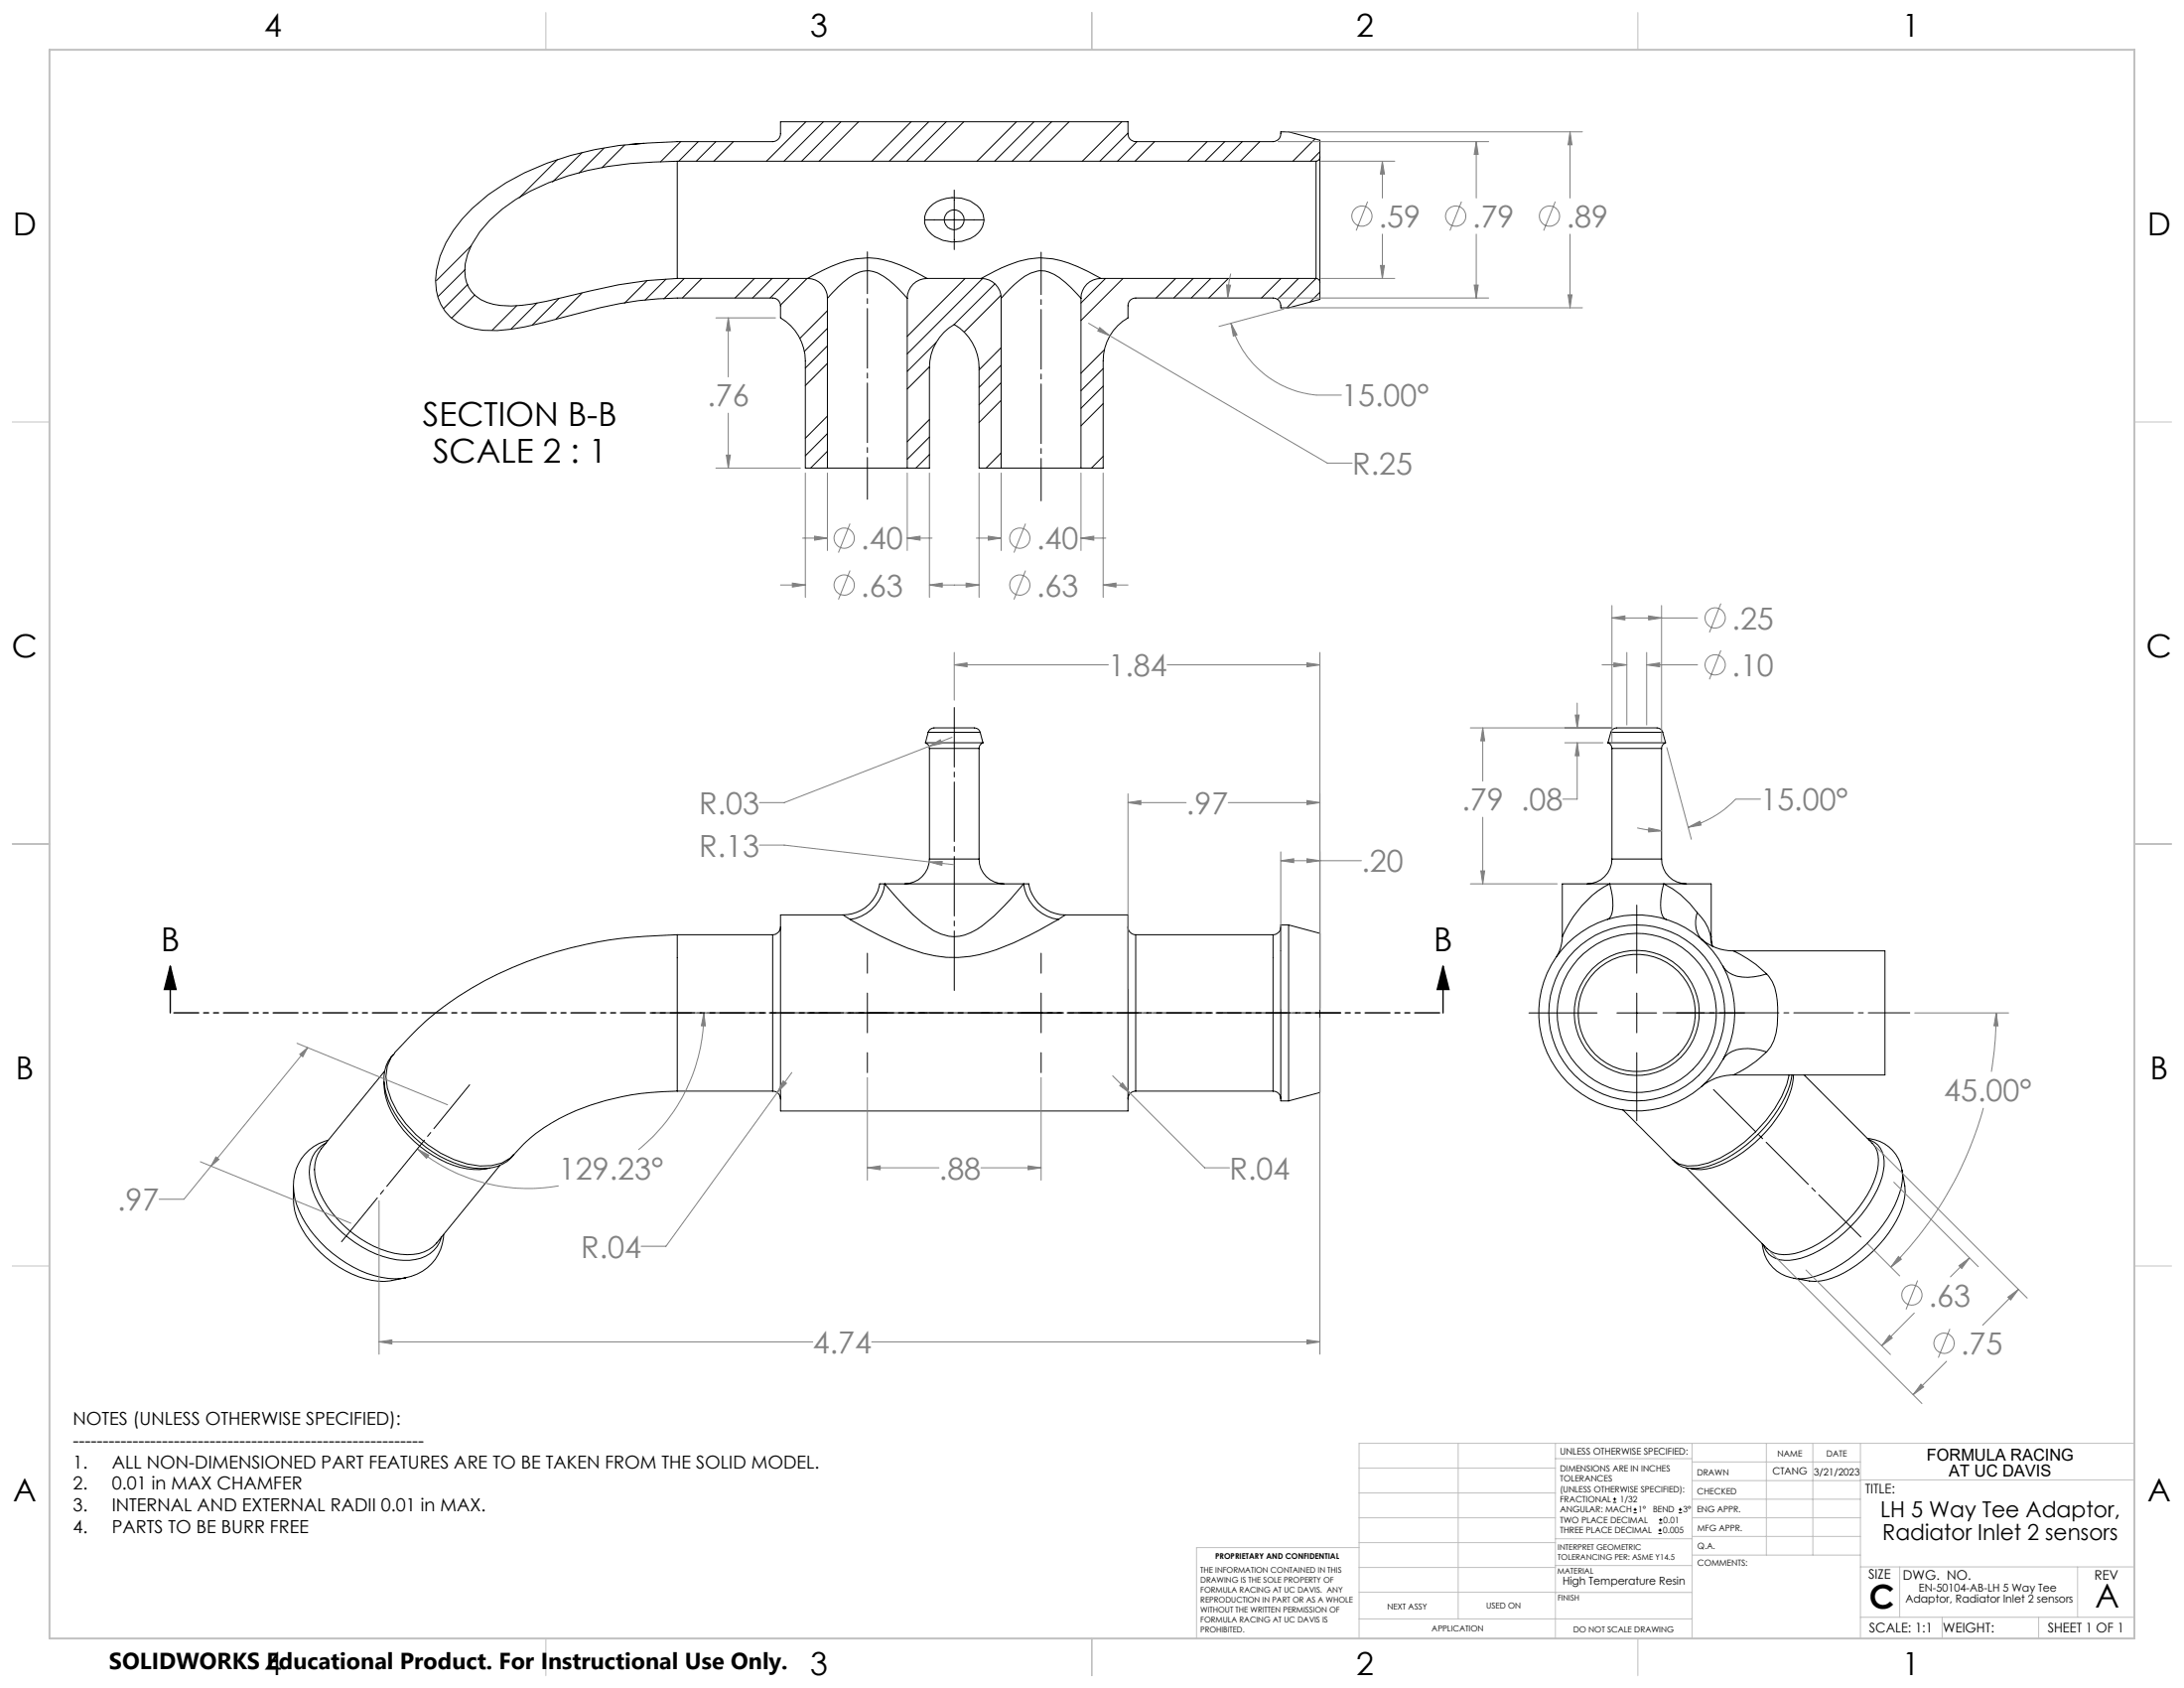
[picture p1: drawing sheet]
<svg xmlns="http://www.w3.org/2000/svg" width="559mm" height="432mm" viewBox="0 0 559 432" stroke-linecap="round" stroke-linejoin="round" font-family="sans-serif">
<g fill="none" stroke="#000" stroke-width=".25">
<path d="M148.9 39.1l-7.5 7.5M154.5 37.9l-6.4 6.4M159.8 37.1l-5.8 5.8M164.7 36.7l-3.6 .2M174.2 36.2l-5.2 5.2M178.6 36.2l-4.9 5M183.2 36.2l-5 5M187.6 36.2l-5 5M206.2 31.2l-10.1 10M210.7 31.2l-10.1 10M215.2 31.2l-10.1 10M219.7 31.2l-10.1 10"/>
<path d="M233.1 31.2l-10 10M237.6 31.2l-10.1 10M242.1 31.2l-10.1 10M246.6 31.2l-10.1 10M260.1 31.2l-10.1 10M264.5 31.2l-10 10M269.1 31.2l-10.1 10M273.5 31.2l-10 10M287 31.2l-10.1 10M288.6 34l-7.2 7.2M290.9 36.2l-5 5M295.4 36.2l-5 5"/>
<path d="M308.9 36.2l-5 5M313.4 36.2l-5 5M317.9 36.2l-5.1 5M322.3 36.2l-4.9 5M336.5 35.5l-5.7 5.7M337.7 38.8l-2.4 2.4M142.6 40.8l-9.7 9.8M173.3 41.2a97.3 97.3 0 0 0-28.1 3.8 43.9 43.9 0 0 0-22.5 14.3 15.7 15.7 0 0 0-3.6 11.7 8.4 8.4 0 0 0 7.2 6.9 26.1 26.1 0 0 0 9.9-.1l22.1-5 7.4-1 7.6-.6M173.3 41.6v29.6M173.3 41.2h163.4M173.3 41.2v.2M236.5 56.2h15.3"/>
<path d="M237.9 52.9a9.1 9.1 0 0 1 12.9 .5 5 5 0 0 1-2.6 7.6 9 9 0 0 1-10.8-2.1 4.5 4.5 0 0 1 .5-6zM244.2 48.6v15.3M336.7 41.2v30M337.7 40.2a1.02 1.02 0 0 1-1 1M337.7 40.2v-4.3l-8-2.2h-2a2.05 2.05 0 0 1-2 2.5h-35.1a1.99 1.99 0 0 1-2-2v-3h-88.9v3a2.05 2.05 0 0 1-2 2h-24.4l-7.5 .4a79 79 0 0 0-36.4 10.2 37.4 37.4 0 0 0-16.8 18.7 15.8 15.8 0 0 0 .2 12.4 12.7 12.7 0 0 0 10.9 6.6 47.7 47.7 0 0 0 15.5-2l4.8-1.3a105.5 105.5 0 0 1 29.3-5h24.4a1.99 1.99 0 0 1 2 2v3.1a12.8 12.8 0 0 1 6.4 11v27.4h5.6M337.7 40.2v32M119.1 68.9l-7 6.9M119.7 72.8l-6.1 6.1M120.6 62.9l-8.9 8.9M121.5 75.5l-5.9 5.9M132.2 78.2l-6.3 6.3M137.4 77.5l-6.7 6.7"/>
<path d="M143.1 76.3l-6.9 6.8M148.9 75l-6.7 6.6M165.6 71.8l-5.8 5.8M170.4 71.4l-5.4 5.4M173.3 71.2h33.3M175.1 71.2l-5.2 5.2M179.6 71.2l-5 5M193 71.2l-4.9 5M197.6 71.2l-5.1 5M202 71.2l-5 5M206.5 71.2l-6.8 6.9M206.6 71.2a5.1 5.1 0 0 1 5.1 5.1"/>
<path d="M206.6 71.2h.1a54.3 54.3 0 0 1 10.2-4.6 20.8 20.8 0 0 1 15.2 2l5.1 2.6M211.7 79.5l-7 7M211.7 76.3a32.7 32.7 0 0 1 6.8-6.1 6.5 6.5 0 0 1 7.6 .5 37.2 37.2 0 0 1 6 5.6M211.7 76.3v43.4M232.1 76.3v43.4M237.2 71.2a5.1 5.1 0 0 0-5.1 5.1M237.2 71.2h13.9M246.9 71.2l-14.8 14.8M251.1 71.2a5.1 5.1 0 0 1 5.1 5.1M251.1 71.2a61.1 61.1 0 0 1 9.5-4.3 20.1 20.1 0 0 1 15.1 1.3l6 3M251.4 71.2l-19.3 19.3M254.6 72.6l-10.5 10.4"/>
<path d="M256.1 75.5l-9.4 9.4M256.2 76.3v-.1a37.2 37.2 0 0 1 5.9-5.5 7 7 0 0 1 8.9 .3l3 2.5 2.6 2.8M256.2 76.3v43.4M276.6 76.3v43.4M281.7 71.2a5.1 5.1 0 0 0-5.1 5.1M281.7 71.2h55M282.9 71.2l-6.3 6.3M287.3 71.2l-10.7 10.8M300.8 71.2l-5 5M305.3 71.2l-5 5M309.8 71.2l-5 5M314.3 71.2l-5 5"/>
<path d="M327.8 71.2l-5 5M332.2 71.2l-5.3 5.4M336.7 71.2l-7.5 7.5M336.7 71.2a.96 .96 0 0 1 1 1M337.7 72.2v4.4l-8 2.1h-2a2.05 2.05 0 0 0-2-2.5h-35.1a1.93 1.93 0 0 0-2 2v3.1a12.6 12.6 0 0 0-6.3 11v27.4h-5.7M337.7 74.8l-2.5 2.5M211.7 84l-5.9 5.9M211.7 88.5l-5.6 5.7M211.7 93l-5.6 5.6M237.8 93.8l-5.7 5.7M239.5 87.6l-7.4 7.4M256.2 88.9l-5.7 5.7"/>
<path d="M256.2 93.4l-5.7 5.7M256.2 97.9l-5.7 5.7M282.3 94.3l-5.7 5.6M282.3 98.8l-5.7 5.7M282.6 89.5l-6 6M211.7 106.4l-5.6 5.7M211.7 110.9l-5.6 5.7M211.7 115.4l-4.3 4.3M211.7 119.7h20.4M232.1 119.7h5.7v-25.7a12.7 12.7 0 0 1 6.4-11 12.9 12.9 0 0 1 6.3 11v25.7h5.7M237.8 107.3l-5.7 5.7M237.8 111.8l-5.7 5.7"/>
<path d="M237.8 116.3l-3.4 3.4M256.2 115.9l-3.9 3.8M256.2 102.4l-5.7 5.7M256.2 119.7h20.4M282.3 116.7l-3 3M282.3 103.3l-5.7 5.6M236.8 190a1.55 1.55 0 0 1 1 1.5M236.8 190h14.7M237.5 187.3a1.9 1.9 0 0 1 2.2-1.1h7.4a5.2 5.2 0 0 1 3.2 .3l.5 .8M237.5 187.3h13.3M237.5 187.3l-.7 2.7M237.8 191.5h12.7"/>
<path d="M237.8 191.5v28.2M250.5 191.5v28.2M250.8 187.3l.7 2.7M251.5 190a1.58 1.58 0 0 0-1 1.5M411.4 190a1.55 1.55 0 0 1 1 1.5M411.4 190h14.8M412.2 187.3a1.92 1.92 0 0 1 2.3-1.1h7.5a3.8 3.8 0 0 1 3.1 .5l.3 .6M412.2 187.3h13.2M412.2 187.3l-.8 2.7M412.4 191.5h12.7M412.4 191.5v28.2M425.1 191.5v28.2"/>
<path d="M425.4 187.3l.8 2.7M426.2 190a1.55 1.55 0 0 0-1.1 1.5M237.8 219.7a6.4 6.4 0 0 1-6.3 6.4M237.8 219.7h12.7M250.5 219.7a6.3 6.3 0 0 0 6.4 6.4M412.4 219.7a6.4 6.4 0 0 1-6.3 6.4M412.4 219.7h12.7M425.1 219.7a6.4 6.4 0 0 0 6.4 6.4M173.3 239.1a112.3 112.3 0 0 0-31 4.4 83.9 83.9 0 0 0-35.3 19.5l-6.1 6.3M173.3 239.1v40M173.3 239.1h24.4M197.7 239.1v40"/>
<path d="M199.7 237.1a2.05 2.05 0 0 1-2 2M215.7 234h-16v50.2h88.9v-50.2h-16M215.7 234l1.8 1.2M215.7 234v.1M217.5 235.2l2.3 1.3a86.7 86.7 0 0 0 16.5 7.4 29.6 29.6 0 0 0 18.6-.9 105.7 105.7 0 0 0 15.9-7.8M225.1 226.1a9.4 9.4 0 0 1-9.4 7.9M225.1 226.1h1.3M226.4 226.1l1.5 1.8a66.8 66.8 0 0 0 8.2 8.3 12.3 12.3 0 0 0 9.4 3.3 17 17 0 0 0 8.9-5.2l4.2-4.4 3.3-3.8M226.4 226.1h35.5M226.4 226.1a10.4 10.4 0 0 1-8.9 9.1M261.9 226.1a10.4 10.4 0 0 0 8.9 9.1M261.9 226.1h1.3"/>
<path d="M263.2 226.1a9.4 9.4 0 0 0 9.4 7.9M272.6 234.1l-1.8 1.1M288.6 237.1a1.99 1.99 0 0 0 2 2M290.6 239.1v40M290.6 239.1h35.1M325.7 239.1v40M327.7 237.1a1.99 1.99 0 0 1-2 2M329.7 236.6v45M329.7 236.6h-2v45h2M329.7 236.6l8 2.2v40.7l-8 2.1M399.7 239.6a9.3 9.3 0 0 1-1.5 5.2M411.9 226.1h13.8"/>
<path d="M411.9 226.1a13.9 13.9 0 0 1 .3 8.3l-.9 .8M411.9 226.1h-12.2v13.5M411.9 226.1a27.8 27.8 0 0 0-12.1 13.4l-.1 .1M418.8 231.5v17.5M425.7 226.1a13.9 13.9 0 0 0-.3 8.3l.9 .8M425.7 226.1a22.7 22.7 0 0 1 8.5 7.3M425.7 226.1h12.1v13.5M434.2 233.4a6.7 6.7 0 0 0 1.4 7.1M434.2 233.4a12.2 12.2 0 0 1 3.5 5.9M437.7 239.3l.1 .3M437.7 239.3l.3 2.7M437.8 239.6l.4 2.5"/>
<path d="M206.6 259.1h5.2M216.9 259.1h10.1M221.9 243.8v5.2M221.9 254v10.2M232.1 259.1h5.1M251.1 259.1h5.1M261.3 259.1h10.2M266.4 243.8v5.2M266.4 254v10.2M276.5 259.1h5.2M391.2 259.1h17.4M413.7 259.1h10.2"/>
<path d="M418.8 254v10.2M428.9 259.1h17.5M435.4 240.3a12.8 12.8 0 0 0 8.1 2.9M440.8 247.2a25.1 25.1 0 0 0-38-7.4 25.1 25.1 0 0 0 0 38.7 25.1 25.1 0 0 0 38-7.5M440.8 247.2a24.9 24.9 0 0 1 0 23.8M440.8 247.2a6.8 6.8 0 0 0 6.4 2.8l3.2-.4 1.6-.5M443.5 243.2h38.8v31.8h-38.8M443.5 243.2l.9 .5a30.6 30.6 0 0 1 7.6 5.4M452 249.1a10 10 0 0 1 2.7 6.9 20.3 20.3 0 0 1-1.6 11.8l-1.1 1.3M98.3 276.8a18.7 18.7 0 0 0 4.9 12.3 28.6 28.6 0 0 0 16.3 9.9 13.1 13.1 0 0 0 5.7-.2M98.4 274l-16.2 19.9a10 10 0 0 0-.9 9.8 28 28 0 0 0 21.3 17.2 9.8 9.8 0 0 0 9.1-2.9l16.2-19.9M100.6 269.8a10 10 0 0 0-1.8 10 29.6 29.6 0 0 0 22.5 19 10.4 10.4 0 0 0 9.9-3 39.2 39.2 0 0 1 16.2-11.7 68 68 0 0 1 25.9-5"/>
<path d="M101 269.4a9.1 9.1 0 0 0-1.9 8.9 28.5 28.5 0 0 0 17 18.3 16.5 16.5 0 0 0 12.3 .9l2.2-1.3 .8-.9M173.3 279.1h24.4M197.7 279.1a1.99 1.99 0 0 1 2 2M221.9 269.3v5.1M266.4 269.3v5.1M290.6 279.1a1.93 1.93 0 0 0-2 2M290.6 279.1h35.1M325.7 279.1a1.93 1.93 0 0 1 2 2M418.8 269.3v17.4M443.5 275a12.7 12.7 0 0 0-8.1 2.9M452 269.1a12.5 12.5 0 0 0-8.7-.2l-1.9 1.3-.6 .8M452 269.1a30 30 0 0 1-8.4 5.8l-.1 .1"/>
<path d="M457.8 275a27.9 27.9 0 0 1-8.6 14.5 32.5 32.5 0 0 1-12.1 8l-2.8 .7a7.4 7.4 0 0 1-7.9-3.1l-11.3-11.3M458.5 275a28.6 28.6 0 0 1-8.7 15.2 30.8 30.8 0 0 1-14.2 8.5 7.6 7.6 0 0 1-7-1.4l-.7-.7M458.9 275a21.7 21.7 0 0 1-5.7 12.9 32.3 32.3 0 0 1-15.1 10.8 10 10 0 0 1-5.5 .2M461.6 275l17.4 17.5a6.3 6.3 0 0 1 1.6 5.6 27.5 27.5 0 0 1-9 15.2 26.6 26.6 0 0 1-13.9 7.6 6.3 6.3 0 0 1-5.6-1.5l-20.6-20.6M83.4 292.3a8.3 8.3 0 0 0-4.2 9 24.9 24.9 0 0 0 10.1 15.4 24.5 24.5 0 0 0 15.5 5.7 8.4 8.4 0 0 0 8.2-6M84 291.7a11.7 11.7 0 0 0-8.9 11.7 18.9 18.9 0 0 0 5.5 15.6 26.2 26.2 0 0 0 16.1 8.7 20.6 20.6 0 0 0 7.1-.9l-.1 .1M477.8 291.2a9.5 9.5 0 0 1 8.9 8.2M478.2 291.5a5.9 5.9 0 0 1 3.9 6.7 25.3 25.3 0 0 1-7.2 14.1 30.4 30.4 0 0 1-15.6 9.9 6.9 6.9 0 0 1-7.4-2.2l-.7-1.5M75.1 303.5a21.9 21.9 0 0 0 7 14.3 28.9 28.9 0 0 0 18.9 9.3l2.7-.2M113.5 315.8a11.6 11.6 0 0 1-9.8 11.1M450.9 318.1a9.5 9.5 0 0 0 8.1 8.9M459 327a16.5 16.5 0 0 0 10.7-2.8 38 38 0 0 0 15.8-17.5 13 13 0 0 0 1.2-7.3 15.8 15.8 0 0 1-2.4 14.4 31.7 31.7 0 0 1-16.9 13.6 14.3 14.3 0 0 1-8.4-.4z"/>
<path d="M412.7 384.3h.9M412.7 383.5h.9M413.1 383.1v.8M418 387h.8M418 386.2h.8M418.4 385.7v.9M424.3 392.3h.9M424.3 391.4h.9M424.5 389.6h.8M424.5 388.8h.8M424.7 391v.9M424.9 388.4v.8"/>
<path d="M429.5 387h.9M429.5 386.2h.9M429.9 385.7v.9"/>
<circle cx="244.2" cy="56.2" r="2.53"/>
<circle cx="418.8" cy="259.1" r="22.5"/>
<circle cx="418.8" cy="259.1" r="20.4"/>
<circle cx="418.8" cy="259.1" r="15"/>
<circle cx="418.8" cy="259.1" r="16"/>
</g>
<g fill="none" stroke="#808080" stroke-width=".25">
<path d="M327 36.2h53.9M329 33.7h75.9M377.7 36.2l.5 3.3h-1zM377.7 36.2v14.5M401.7 33.7l.5 3.3h-1zM401.7 33.7v17M338 41.2h18.9M349.9 51.6l-2.9 7.4M353.7 41.2l.5 3.3h-1zM353.7 41.2v9.5M353.7 59.9v11.3M373.9 51.6l-2.9 7.4"/>
<path d="M377.7 59.9v16.3M397.9 51.6l-2.9 7.4M401.7 59.9v18.8M313.8 72.9l1.1 .1-.8 3.2zM314.9 70l-.7 3.9-.1 2.3M327 76.2h53.9M328.5 79.1l-16.6 4.4M329 78.7h75.9M338 71.2h18.9M353.2 67.9h1l-.5 3.3zM377.2 72.9h1l-.5 3.3zM401.2 75.4h1l-.5 3.3z"/>
<path d="M183.2 81.3h15.2M186.3 81.3l.6 3.3h-1.1zM186.3 81.3v15.1M278.5 82.7l5.5 3.2M281.4 83.8l2.6 2.1-3.1-1.2zM284 85.9l55.6 32.6h6.4M315 82.7l1.5 3-.9 .3zM315 82.7a25.1 25.1 0 0 0 21.9 18.4h6.3M183.2 119.7h21.6M185.8 116.4h1.1l-.6 3.3zM186.3 105.7v14M205.4 137.7h6.3"/>
<path d="M206.1 121v31.8M208.4 137.2l3.3 .5-3.3 .5zM211.7 121v19.8M217.5 133.9l-3 7.5M232.1 137.7l3.3-.5v1zM232.1 121v19.8M232.1 137.7h6.4M237.8 121v31.8M249.8 137.7h6.4M250.5 121v31.8M252.9 137.2l3.3 .5-3.3 .5zM256.2 121v19.8"/>
<path d="M262.4 133.9l-3 7.5M276.6 137.7l3.3-.5v1zM276.6 137.7h6.3M276.6 121v19.8M282.3 121v31.8M199.7 149.6h6.4M202.7 149.2l3.4 .4-3.4 .6zM217.5 145.9l-3 7.5M237.8 149.6l3.3-.4v1zM237.8 149.6h12.7M247.2 149.2l3.3 .4-3.3 .6zM262.4 145.9l-3 7.5"/>
<path d="M282.3 149.6l3.2-.4v1zM282.3 149.6h6.3M412.4 158.1l3.3-.5v1zM412.4 154.9v35.3M412.4 158.1h21.9M421.8 157.6l3.3 .5-3.3 .5zM425.1 154.9v35.3M440.3 154.4l-2.9 7.4M244.2 170.1l3.2-.5v1zM244.2 166.9v12.2M244.2 170.1h39.4M298.6 170.1h39.1"/>
<path d="M334.4 169.6l3.3 .5-3.3 .5zM337.7 166.9v91.3M403.5 179.8v6.4M409.9 170.1h6.3M412.9 169.6l3.3 .5-3.3 .5zM416.2 166.9v18.6M421.3 170.1l3.3-.5v1zM421.3 170.1h13M421.3 166.9v18.6M440.3 166.4l-2.9 7.4M237.7 190.9l2.9-1.7 .3 1zM237.7 190.9l-37 14.4h-6.4"/>
<path d="M243.6 188.6l-5.9 2.3M376.2 186.2h36.1M379.4 186.2l.5 3.3h-1zM379.4 186.2v13.6M400.4 190h9.7M403 182.9h1l-.5 3.3zM403.5 190l.5 3.3h-1zM403.5 190v14.4h-3.6M426.5 191.2l6.3 23.5M194.3 216.2h6.4l37 4.3M288.6 205.3l3.3-.5v1zM288.6 203.1v49.8"/>
<path d="M288.6 205.3h14.9M314.3 205.3h23.4M327.7 217.9v40.3M334.4 204.8l3.3 .5-3.3 .5zM334.4 219.7l3.3 .5-3.3 .5zM379.4 209.1v17M418.9 211.8a25.5 25.5 0 0 0 6.2 .7M421.9 211.8l3.2 .7-3.3 .3zM431.9 211.6l3-1.5 .3 1zM450.4 204.4h-6.3a26.3 26.3 0 0 1-12.2 7.2M237.7 220.5l3.4-.2-.1 1.1zM237.7 220.5l6.4 .7"/>
<path d="M327.7 220.2l3.3-.5v1zM327.7 220.2h20.6M376.2 226.1h22.3M378.9 222.8h1l-.5 3.3zM180.1 259.1l.4 3.3h-1zM180.1 259.1a44.9 44.9 0 0 1-16.8 35M489.9 259.1h24M510.8 259.1l.4 3.3h-1zM510.8 259.1l-.3 6.9-1 8.2M76 266.9l38.5 15.7M76.7 269.7l2-1.7-1.2 2.3zM78.7 268l-31.6 38.8h-6.4"/>
<path d="M198.9 279.5l-28.5 39.3h-6.4M200.4 276.5l.8 .6-2.3 2.4zM202.6 274.4l-3.7 5.1M221.9 275.7v26.2M266.4 275.7v26.2M284.7 275.2l23.5 23.5h6.4M286.5 277.7l.7-.7 2 2.7zM337.7 260.4v86M51.3 297.2l38.5 15.7M55.2 295.9l.8 .7-2 1.7zM106.8 293.9l2.9 1.6-.6 .8zM106.8 293.9a44.8 44.8 0 0 0 36.1 9.5"/>
<path d="M221.9 298.7l3.3-.5v1zM221.9 298.7h18.3M251 298.7h15.4M263.1 298.2l3.3 .5-3.3 .5zM480 293.3l38.7 38.8M507.5 283.4a92.2 92.2 0 0 1-23.7 40.7M97 307.2v39.2M477.8 318.1l8.3 8.3M484.5 302.4l21.7 21.6M453 320.3l38.7 38.7M462.1 324.9l21.6 21.6M485.7 321.4l.8 .7-2.7 2z"/>
<path d="M489.8 335.9l-8.3 8.3M490.6 327.6l-2.9 7.4M498.9 339.9l-3 7.4M501.2 323.8l2.7-2-2 2.7zM503.9 321.8l-4.9 4.8M513.8 331.8l2.6-2-1.9 2.7zM516.4 329.8l-9.1 9.2M97 343.3l3.3-.5v1zM97 343.3h111M223 343.3h114.7M334.4 342.8l3.3 .5-3.3 .5zM483.4 341.6l.8 .7-2.7 1.9z"/>
<path d="M491.5 354.1l.7 .7-2.7 2zM498.1 348.2l-8.6 8.6"/>
<circle cx="348.5" cy="55.3" r="2.6"/>
<circle cx="372.4" cy="55.3" r="2.6"/>
<circle cx="396.5" cy="55.3" r="2.6"/>
<circle cx="216" cy="137.7" r="2.59"/>
<circle cx="260.9" cy="137.7" r="2.59"/>
<circle cx="216" cy="149.7" r="2.59"/>
<circle cx="260.9" cy="149.7" r="2.59"/>
<circle cx="438.8" cy="158.1" r="2.59"/>
<circle cx="438.8" cy="170.1" r="2.59"/>
<circle cx="489.2" cy="331.3" r="2.59"/>
<circle cx="497.4" cy="343.6" r="2.59"/>
</g>
<path d="M43.6 247.1l1.4 6h-2.9zM43.6 247.1v12M369.2 247.1l1.5 6h-3zM369.2 247.1v12" fill="none" stroke="#000" stroke-width=".35"/>
<path d="M266.4 128.1v-63.6" fill="none" stroke="#000" stroke-width=".25" stroke-dasharray="15.2 1.3 1.3 1.3" stroke-dashoffset="4.4"/>
<path d="M221.9 127.7v-63.3" fill="none" stroke="#000" stroke-width=".25" stroke-dasharray="15.2 1.3 1.3 1.3" stroke-dashoffset="4.5"/>
<path d="M437.6 277.9l39.3 39.3" fill="none" stroke="#000" stroke-width=".25" stroke-dasharray="15.2 1.3 1.3 1.3" stroke-dashoffset="-1.1"/>
<path d="M425.5 259.1h63.1" fill="none" stroke="#000" stroke-width=".25" stroke-dasharray="15.2 1.3 1.3 1.3" stroke-dashoffset="4.6"/>
<path d="M244.2 254v-73.6" fill="none" stroke="#000" stroke-width=".25" stroke-dasharray="15.2 1.3 1.3 1.3" stroke-dashoffset="-.6"/>
<path d="M87.4 317.6l32.8-40.1" fill="none" stroke="#000" stroke-width=".25" stroke-dasharray="15.2 1.3 1.3 1.3" stroke-dashoffset=".8"/>
<path d="M343.1 259.1h-176.2" fill="none" stroke="#000" stroke-width=".25" stroke-dasharray="15.2 1.3 1.3 1.3" stroke-dashoffset="5.3"/>
<path d="M369.2 259.1h-325.6" fill="none" stroke="#000" stroke-width=".35" stroke-dasharray="6.3 1.3 1.3 1.3 1.3 1.3" stroke-dashoffset="-.9"/>
<g fill="none" stroke="#c0c0c0" stroke-width=".25">
<path d="M139.7 3.2v9.5M279.4 3.2v9.5M419.1 3.2v9.5M3.1 107.9h9.6M546.1 107.9h9.5M3.1 215.9h9.6M546.1 215.9h9.5M3.1 323.8h9.6M546.1 323.8h9.5M347.7 375.6h50.3M373.1 369.2v44.9M398 369.2v49.9"/>
<path d="M398 373.1h34.9M432.9 369.2v49.9M432.9 378.7h43.1M432.9 374h43.1M451.9 369.2v28.6M463.8 369.2v28.6M476 369.2v49.9M476 378.6h70.1M546.1 369.2h-198.4v49.9M347.7 394.6h50.3M347.7 388.3h50.3M347.7 381.9h50.3"/>
<path d="M347.7 395.9h-41.6v23.2M398 393.6h35M432.9 383.5h43.1M432.9 388.3h43.1M432.9 393h43.1M433 397.8h43M139.7 419.1v9.6M279.4 419.1v9.6M347.7 414.1h85.2M347.7 401h50.3M347.7 407.3h50.3M398 407.4h34.9"/>
<path d="M398 400.5h35M419.1 419.1v9.6M476 413.7h70.1M476 400.8h70.1M486.1 400.8v12.9M496.9 413.7v5.4M521.6 413.7v5.4M531.6 400.8v12.9"/>
</g>
<path d="M12.7 12.7h533.4v406.4h-533.4z" fill="none" stroke="#c0c0c0" stroke-width=".5"/>
<path d="M369.2 247.1l1.5 6h-3zM43.6 247.1l1.4 6h-2.9z" fill="#000"/>
<g fill="#808080">
<path d="M106.8 293.9l2.9 1.6-.6 .8zM180.1 259.1l.4 3.3h-1z"/>
<path d="M221.9 298.7l3.3-.5v1zM263.1 298.2l3.3 .5-3.3 .5zM334.4 342.8l3.3 .5-3.3 .5zM97 343.3l3.3-.5v1zM288.6 205.3l3.3-.5v1zM334.4 204.8l3.3 .5-3.3 .5zM334.4 219.7l3.3 .5-3.3 .5zM327.7 220.2l3.3-.5v1zM200.4 276.5l-1.5 3 2.3-2.4zM237.7 190.9l3.2-.7-.3-1zM237.7 220.5l3.3 .9 .1-1.1zM334.4 169.6l3.3 .5-3.3 .5zM244.2 170.1l3.2-.5v1zM76.7 269.7l2-1.7-1.2 2.3zM55.2 295.9l.8 .7-2 1.7zM287.2 277l-.7 .7 2.7 2zM208.4 137.2l3.3 .5-3.3 .5zM232.1 137.7l3.3-.5v1zM202.7 149.2l3.4 .4-3.4 .6zM237.8 149.6l3.3-.4v1zM252.9 137.2l3.3 .5-3.3 .5zM276.6 137.7l3.3-.5v1zM247.2 149.2l3.3 .4-3.3 .6zM282.3 149.6l3.2-.4v1zM281.4 83.8l-.5 .9 3.1 1.2zM313.8 72.9l1.1 .1-.8 3.2zM315 82.7l1.5 3-.9 .3zM353.2 67.9h1l-.5 3.3zM353.7 41.2l.5 3.3h-1zM377.7 36.2l.5 3.3h-1zM377.2 72.9h1l-.5 3.3zM401.2 75.4h1l-.5 3.3zM401.7 33.7l.5 3.3h-1zM186.3 81.3l.6 3.3h-1.1zM185.8 116.4h1.1l-.6 3.3zM485.7 321.4l.8 .7-2.7 2zM510.8 259.1l.4 3.3h-1zM483.4 341.6l.8 .7-2.7 1.9zM501.2 323.8l2.7-2-2 2.7zM513.8 331.8l2.6-2-1.9 2.7zM491.5 354.1l.7 .7-2.7 2zM412.9 169.6l3.3 .5-3.3 .5zM421.3 170.1l3.3-.5v1zM421.8 157.6l3.3 .5-3.3 .5zM412.4 158.1l3.3-.5v1zM403 182.9h1l-.5 3.3zM403.5 190l.5 3.3h-1zM379.4 186.2l.5 3.3h-1zM378.9 222.8h1l-.5 3.3zM421.9 211.8l3.2 .7-3.3 .3zM431.9 211.6l3-1.5 .3 1z"/>
</g>
<g font-size="8.5">
<text x="108.2" y="109">SECTION B-B</text>
<text x="110.7" y="118.5">SCALE 2 : 1</text>
<text x="41.2" y="243.4">B</text>
<text x="366.9" y="243.4">B</text>
<text x="478.3" y="411.4">C</text>
<text x="536.1" y="411.3">A</text>
</g>
<g font-size="8.1">
<text x="67.6" y="9.3">4</text>
<text x="207.3" y="9.3">3</text>
<text x="347" y="9.3">2</text>
<text x="486.7" y="9.3">1</text>
<text x="3.3" y="60.1">D</text>
<text x="549.4" y="60.1">D</text>
<text x="3" y="168">C</text>
<text x="549.1" y="168">C</text>
<text x="4" y="276">B</text>
<text x="550.1" y="276">B</text>
<text x="3.3" y="383.9">A</text>
<text x="549.4" y="383.9">A</text>
<text x="67.6" y="428.4">4</text>
<text x="207.3" y="428.4">3</text>
<text x="347" y="428.4">2</text>
<text x="486.7" y="428.4">1</text>
</g>
<g font-size="7.8" fill="#808080">
<text x="352.7" y="58.2">.59</text>
<text x="376.7" y="58.2">.79</text>
<text x="400.7" y="58.2">.89</text>
<text x="181" y="104">.76</text>
<text x="343.2" y="104">15.00°</text>
<text x="346" y="121.4">R.25</text>
<text x="220.3" y="140.6">.40</text>
<text x="265.2" y="140.6">.40</text>
<text x="220.3" y="152.6">.63</text>
<text x="265.2" y="152.6">.63</text>
<text x="443.1" y="161">.25</text>
<text x="283.6" y="173">1.84</text>
<text x="443.1" y="173">.10</text>
<text x="178.9" y="208.2">R.03</text>
<text x="303.5" y="208.2">.97</text>
<text x="374" y="207.4">.79 .08</text>
<text x="450.5" y="207.4">15.00°</text>
<text x="178.9" y="219.1">R.13</text>
<text x="348.4" y="223.1">.20</text>
<text x="497.4" y="281.7">45.00°</text>
<text x="143" y="301.6">129.23°</text>
<text x="240.3" y="301.7">.88</text>
<text x="314.6" y="301.6">R.04</text>
<text x="30" y="309.7">.97</text>
<text x="148.6" y="321.7">R.04</text>
<text x="493.5" y="334.2">.63</text>
<text x="208" y="346.2">4.74</text>
<text x="501.7" y="346.5">.75</text>
</g>
<text font-size="5.9" x="27.9" y="427">SOLIDWORKS Educational Product. For Instructional Use Only.</text>
<g font-size="5.6">
<text x="481.1" y="388.2">LH 5 Way Tee Adaptor,</text>
<text x="481.6" y="393.9">Radiator Inlet 2 sensors</text>
</g>
<g font-size="4.6">
<text x="18.6" y="364.4">NOTES (UNLESS OTHERWISE SPECIFIED):</text>
<text x="18.6" y="370">-----------------------------------------------------------</text>
<text x="18.6" y="375.5">1.</text>
<text x="28.7" y="375.5">ALL NON-DIMENSIONED PART FEATURES ARE TO BE TAKEN FROM THE SOLID MODEL.</text>
<text x="18.6" y="381.1">2.</text>
<text x="28.7" y="381.1">0.01 in MAX CHAMFER</text>
<text x="18.6" y="386.7">3.</text>
<text x="28.7" y="386.7">INTERNAL AND EXTERNAL RADII 0.01 in MAX.</text>
<text x="18.6" y="392.3">4.</text>
<text x="28.7" y="392.3">PARTS TO BE BURR FREE</text>
</g>
<g font-size="4.2">
<text x="493" y="373.5">FORMULA RACING</text>
<text x="498.7" y="377.8">AT UC DAVIS</text>
</g>
<g font-size="3.4">
<text x="477.2" y="381.9">TITLE:</text>
<text x="478.1" y="404">SIZE</text>
<text x="486.9" y="404">DWG. NO.</text>
<text x="535.9" y="404.1">REV</text>
<text x="478.2" y="417.6">SCALE: 1:1</text>
<text x="497.1" y="417.7">WEIGHT:</text>
<text x="523.9" y="417.6">SHEET 1 OF 1</text>
</g>
<g font-size="2.8">
<text x="399.8" y="405.4">High Temperature Resin</text>
<text x="491" y="407.2">EN-50104-AB-LH 5 Way Tee</text>
<text x="487.5" y="410">Adaptor, Radiator Inlet 2 sensors</text>
</g>
<g font-size="2.5">
<text x="453.5" y="377.2">CTANG</text>
<text x="464.1" y="377.3">3/21/2023</text>
</g>
<text font-size="2.4" x="399.2" y="372.1">UNLESS OTHERWISE SPECIFIED:</text>
<g font-size="2.2">
<text x="399.2" y="376.4">DIMENSIONS ARE IN INCHES</text>
<text x="434.2" y="377.3">DRAWN</text>
<text x="454.8" y="372.5">NAME</text>
<text x="467.3" y="372.6">DATE</text>
<text x="399.2" y="379">TOLERANCES</text>
<text x="399.2" y="381.7">(UNLESS OTHERWISE SPECIFIED):</text>
<text x="434.3" y="382.2">CHECKED</text>
<text x="399.2" y="389.6">TWO PLACE DECIMAL</text>
<text x="399.2" y="384.3">FRACTIONAL</text>
<text x="399.2" y="387">ANGULAR: MACH</text>
<text x="414.5" y="384.3">1/32</text>
<text x="419.1" y="387">1°</text>
<text x="422.9" y="387">BEND</text>
<text x="425.6" y="389.6">0.01</text>
<text x="430.6" y="387">3°</text>
<text x="434.2" y="386.9">ENG APPR.</text>
<text x="399.2" y="392.3">THREE PLACE DECIMAL</text>
<text x="425.5" y="392.3">0.005</text>
<text x="434.3" y="391.6">MFG APPR.</text>
<text x="434.3" y="396.3">Q.A.</text>
<text x="434.3" y="400.5">COMMENTS:</text>
</g>
<g font-size="2.1">
<text x="354.9" y="411.6">NEXT ASSY</text>
<text x="380.3" y="411.6">USED ON</text>
<text x="366.3" y="417.4">APPLICATION</text>
<text x="402.5" y="417.5">DO NOT SCALE DRAWING</text>
</g>
<g font-size="2">
<text x="310.9" y="398.8">PROPRIETARY AND CONFIDENTIAL</text>
<text x="398.6" y="396.5">INTERPRET GEOMETRIC</text>
<text x="398.6" y="399">TOLERANCING PER: ASME Y14.5</text>
<text x="307.2" y="402.4">THE INFORMATION CONTAINED IN THIS</text>
<text x="307.2" y="404.9">DRAWING IS THE SOLE PROPERTY OF</text>
<text x="307.2" y="407.5">FORMULA RACING AT UC DAVIS. ANY</text>
<text x="398.5" y="402.6">MATERIAL</text>
<text x="307.2" y="410">REPRODUCTION IN PART OR AS A WHOLE</text>
<text x="307.2" y="412.5">WITHOUT THE WRITTEN PERMISSION OF</text>
<text x="398.5" y="409.4">FINISH</text>
<text x="307.2" y="415">FORMULA RACING AT UC DAVIS IS</text>
<text x="307.2" y="417.6">PROHIBITED.</text>
</g>
</svg>
